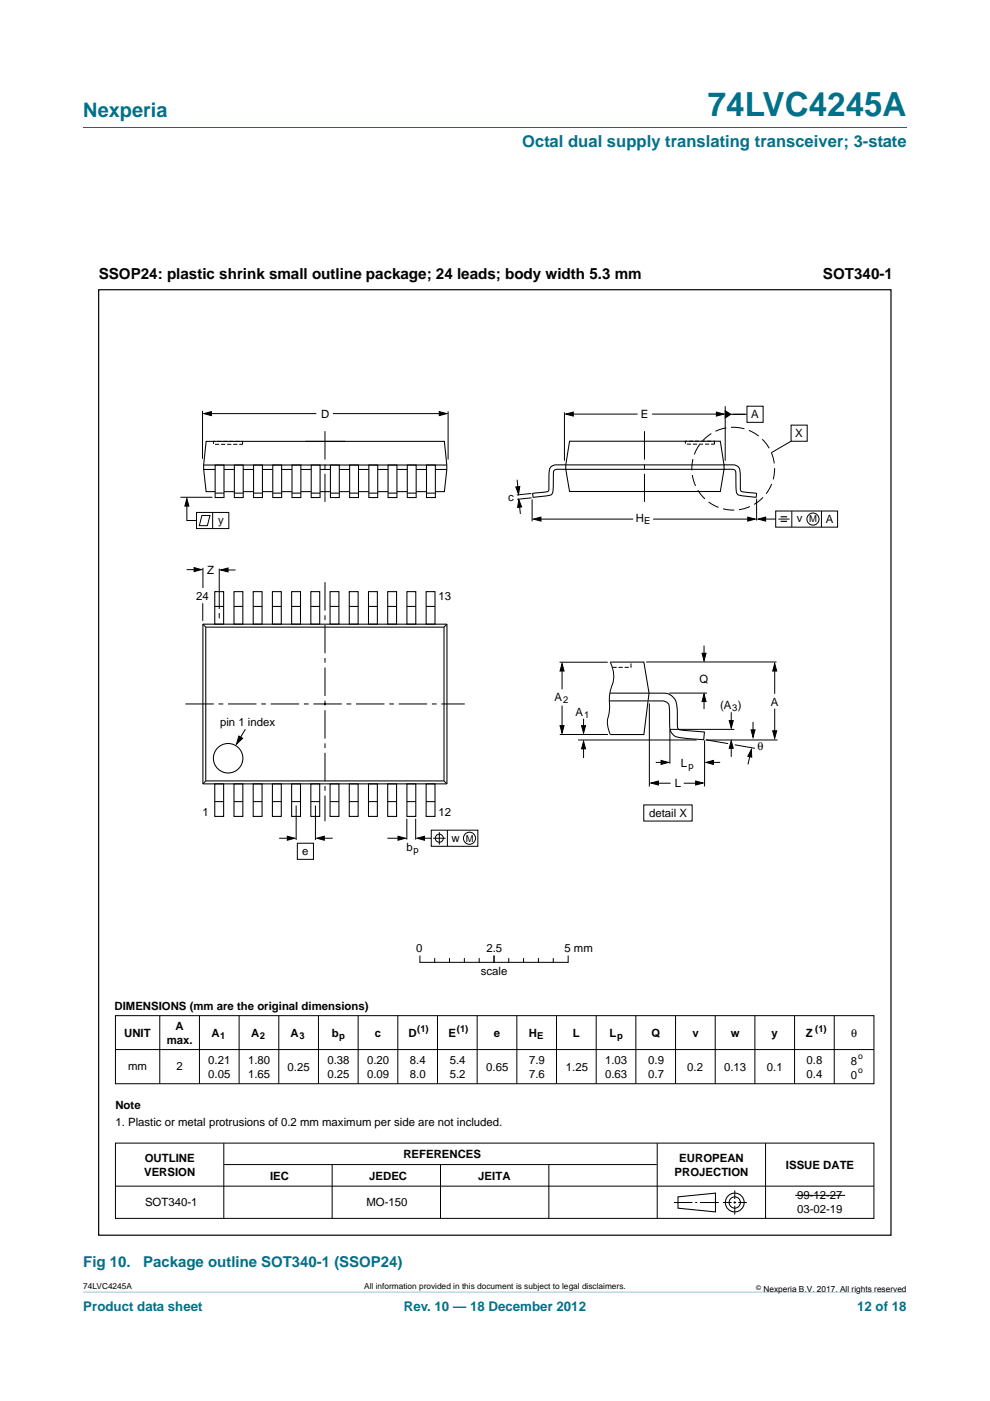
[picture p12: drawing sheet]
<svg xmlns="http://www.w3.org/2000/svg" width="210mm" height="297mm" viewBox="0 0 210 297" stroke-linecap="round" stroke-linejoin="round" font-family="sans-serif">
<path d="M17.7 273.9l174.6 .1z" fill="#00718a"/>
<path d="M17.7 27h174.6" fill="none" stroke="#00718a" stroke-width=".21"/>
<g fill="none" stroke="#000" stroke-width=".21">
<path d="M43 87.1v10.2M44.2 87.7h22.9M70.6 87.7h23.3M95 87.2v10.2M119.7 87.4v10.3M120.7 87.8h14.5M138.3 87.8h14.4M153.8 86.1v11.6M154.4 87.8h4M158.4 86.1h3.5v3.4h-3.5zM167.8 90.1h3.4v3.5h-3.4zM167.8 93.5l-4.2 2.5"/>
<path d="M38.3 105.4h6.8M39.6 106.3v4.1h2.1M41.7 108.6h6.8v3.5h-6.8zM42.8 109.3h1.7l-.5 2.1h-1.7zM45.1 108.6v3.5M109.7 101.7l.2 2.5M110.1 106.5l.3 2.5M112.7 104.6l-3.1 .3M112.8 105.6l-3.1 .3M112.9 105.9v4.6M114 110.1h20.3M138.5 110.1h20.7"/>
<path d="M160.5 105.7v4.6M161.7 110.1h2.8M164.5 108.3h13.2v3.5h-13.2zM165.1 110.1h2.4M167.9 108.3v3.5M174.2 108.3v3.5M39.6 120.8h2.6M43 127.9v3.7M43 120.4v4.3M46.5 120.6v8.5M46.5 130v1.1M47.4 120.8h2.6"/>
<path d="M149.3 136.9v2.4M52 154.6l-1.6 2.8M118.7 140.4h10.2M118.7 155.7h10.3M119.2 141.2v4.9M119.2 149.6v5.1M122.6 156.9h25.1M123.8 158.1v2.6M123.8 152.4v2.5M129.4 140.4a6.6 6.6 0 0 1 .1 6l-.2 1.3a16 16 0 0 1-.5 5.5l.2 1.2 .4 1.3M137 140.4h27.7M137.7 149.1v17.7"/>
<path d="M142 146.9h8M142.1 154.6h13.6M142.1 154.7v7.2M149.3 147.9v2.4M149.4 157v9.8M149.7 156.8l4.7 .9M149.8 156.9h15.1M155.1 151v2.4M155.1 158.1v2.4M155.9 157.9l4.2 .8M159.2 159.5l-.6 2.6M159.7 153.1v2.5"/>
<path d="M164.3 141.7v5.4M164.3 150.2v5.3M59.2 177.7h2.6M62.8 170.8v7.3M63.1 178.8h3.4v3.4h-3.4zM66.9 170.8v7.3M68 177.7h2.6M82.2 177.7h2.8M86.3 173.6v4.4M88.2 173.6v4.4M89.3 177.7h2.2M91.5 176h9.9v3.4h-9.9z"/>
<path d="M91.9 177.7h2.6M93.2 176.4v2.7M94.9 176v3.4M136.5 170.7h10.3v3.4h-10.3zM138.7 166.1h3.5M139.1 161.6h1.7M145 166.1h3.3M150.6 161.6h2.1M24.5 215.3h160.9v14.5h-160.9zM33.9 215.3v14.5M42.3 215.3v14.5M50.7 215.3v14.5"/>
<path d="M59.1 215.3v14.5M67.5 215.3v14.5M76 215.3v14.5M84.4 215.3v14.5M89.1 202.7v1.3M89.1 204h31.3M92.2 203.2v.8M92.8 215.3v14.5M95.3 203.2v.8M98.5 203.2v.8M101.2 215.3v14.5M101.6 203.2v.8"/>
<path d="M104.8 202.7v1.3M107.9 203.2v.8M109.6 215.3v14.5M111.1 203.2v.8M114.2 203.2v.8M117.3 203.2v.8M118 215.3v14.5M120.5 202.7v1.3M126.5 215.3v14.5M134.9 215.3v14.5M143.3 215.3v14.5M151.7 215.3v14.5"/>
<path d="M160.1 215.3v14.5M168.5 215.3v14.5M176.9 215.3v14.5M24.5 222.5h160.8M24.5 251.5h160.9M24.5 242.4h160.9v15.9h-160.9zM47.5 242.4v15.9M47.5 246.9h91.8M70.4 246.9v11.4M93.4 246.9v11.4M116.4 246.9v11.4M139.4 242.4v15.9"/>
<path d="M143 255h3.9M147.5 255h.4M148.5 255h4M153.3 255h1.9M155.6 255h.5M155.8 252.4v1.8M155.8 254.7v.5M155.8 255.7v1.8M156.6 255h1.8M162.4 242.4v15.9M168.7 253.4h10.6"/>
<circle cx="172.4" cy="110.1" r="1.28"/>
<circle cx="93.2" cy="177.7" r=".86"/>
<circle cx="99.6" cy="177.7" r="1.28"/>
</g>
<g fill="none" stroke="#000" stroke-width=".22">
<path d="M43.2 98.6h51.6M43.2 99.5h2.4M45.6 98.6h1.9v6.9h-1.9zM47.5 99.5h2.2M49.7 98.6h1.9v6.9h-1.9zM51.6 99.5h2.2M53.8 98.6h1.9v6.9h-1.9zM55.7 99.5h2.2M57.9 98.6h1.8v6.9h-1.8zM59.7 99.5h2.2M61.9 98.6h1.9v6.9h-1.9zM63.8 99.5h2.2"/>
<path d="M64.8 93.6h29.5l.5 5-.5 5.6h-2M66 98.6h1.9v6.9h-1.9zM67.9 99.5h2.2M70.1 98.6h1.9v6.9h-1.9zM72 99.5h2.2M73.2 93.6h-29.5l-.5 5 .5 5.6h1.9M74.2 98.6h1.8v6.9h-1.8zM76 99.5h2.2M78.2 98.6h1.9v6.9h-1.9zM80.1 99.5h2.2M82.3 98.6h1.9v6.9h-1.9zM84.2 99.5h2.2"/>
<path d="M86.4 98.6h1.9v6.9h-1.9zM88.3 99.5h2.2M90.5 98.6h1.8v6.9h-1.8zM92.3 99.5h2.5M119.9 98.6h33.8M119.9 99.5h33.8M119.9 98.6a4.8 4.8 0 0 0-2.8 .2 2.51 2.51 0 0 0-.7 2.4v.6a3.8 3.8 0 0 1-.2 2.4l-3 .4a.56 .56 0 0 0 0 .8l.8-.1a6.1 6.1 0 0 0 3.1-.6l.2-.8 .1-3.4a.95 .95 0 0 1 .3-.9 .95 .95 0 0 1 1-.1h1.2M120.8 93.5h32l.8 5.1v.9l-.8 4.7h-32l-.8-4.7v-.9zM153.6 98.6a4.8 4.8 0 0 1 2.7 .2 2.51 2.51 0 0 1 .7 2.4v.6a3.8 3.8 0 0 0 .3 2.4l3 .4a.56 .56 0 0 1 0 .8l-.9-.1a6.1 6.1 0 0 1-3.1-.6l-.2-.8v-3.4a.95 .95 0 0 0-.4-.9 .95 .95 0 0 0-1-.1h-1.1M45.6 104.6h1.9M47.5 104.2h2.2M49.7 104.6h1.9"/>
<path d="M51.6 104.2h2.2M53.8 104.6h1.9M55.7 104.2h2.2M57.9 104.6h1.8M59.7 104.2h2.2M61.9 104.6h1.9M63.8 104.2h2.2M66 104.6h1.9M67.9 104.2h2.2M70.1 104.6h1.9M72 104.2h2.2M74.2 104.6h1.8"/>
<path d="M76 104.2h2.2M78.2 104.6h1.9M80.1 104.2h2.2M82.3 104.6h1.9M84.2 104.2h2.2M86.4 104.6h1.9M88.3 104.2h2.2M90.5 104.6h1.8M43 132.3v33.9M43.6 133h50.6M43.6 133v32.6M45.6 125.4h1.8v6.9h-1.8z"/>
<path d="M45.6 128.6h1.8M49.6 125.4h1.9v6.9h-1.9zM49.6 128.6h1.9M53.7 125.4h1.9v6.9h-1.9zM53.7 128.6h1.9M57.8 125.4h1.9v6.9h-1.9zM57.8 128.6h1.9M61.9 125.4h1.8v6.9h-1.8zM61.9 128.6h1.8M65.9 125.4h1.9v6.9h-1.9zM65.9 128.6h1.9M70 125.4h1.9v6.9h-1.9z"/>
<path d="M70 128.6h1.9M74.1 125.4h1.9v6.9h-1.9zM74.1 128.6h1.9M78.2 125.4h1.8v6.9h-1.8zM78.2 128.6h1.8M82.2 125.4h1.9v6.9h-1.9zM82.2 128.6h1.9M86.3 125.4h1.9v6.9h-1.9zM86.3 128.6h1.9M90.4 125.4h1.9v6.9h-1.9zM90.4 128.6h1.9M94.2 133v32.6"/>
<path d="M94.8 132.3h-51.8l.6 .7M94.8 132.3v33.9M94.8 132.3l-.6 .7M129.3 148.6h8.1M129.4 147h8.3M129.4 140.4h7.2l1.1 6.6-1.1 8.7h-7.2M137.7 147h2.3a3 3 0 0 1 3.6 3.2l.1 2.5a2.24 2.24 0 0 0 .4 2l5.3 .5-.2 1.6h-.9a20.2 20.2 0 0 1-5.2-.7 2.9 2.9 0 0 1-1.1-3 9.5 9.5 0 0 0-.3-4 2.74 2.74 0 0 0-2.3-.5h-1.9M43.6 165.6l-.6 .6h51.8M43.6 165.6h50.6M45.6 166.2h1.8v6.9h-1.8zM45.6 170h1.8M49.6 166.2h1.9v6.9h-1.9z"/>
<path d="M49.6 170h1.9M53.7 166.2h1.9v6.9h-1.9zM53.7 170h1.9M57.8 166.2h1.9v6.9h-1.9zM57.8 170h1.9M61.9 166.2h1.8v6.9h-1.8zM61.9 170h1.8M65.9 166.2h1.9v6.9h-1.9zM65.9 170h1.9M70 166.2h1.9v6.9h-1.9zM70 170h1.9M74.1 166.2h1.9v6.9h-1.9z"/>
<path d="M74.1 170h1.9M78.2 166.2h1.8v6.9h-1.8zM78.2 170h1.8M82.2 166.2h1.9v6.9h-1.9zM82.2 170h1.9M86.3 166.2h1.9v6.9h-1.9zM86.3 170h1.9M90.4 166.2h1.9v6.9h-1.9zM90.4 170h1.9M94.2 165.6l.6 .6M143.8 253.8l8-.8v3.9l-8-.7z"/>
<circle cx="48.4" cy="160.8" r="3.1"/>
<circle cx="155.8" cy="255" r="1.99"/>
<circle cx="155.8" cy="255" r="1.2"/>
</g>
<g fill="#000" stroke="#000" stroke-width=".21">
<path d="M43.2 87.7l1.6-.4v.8zM93.2 87.3l1.6 .4-1.6 .4zM120 87.8l1.6-.4v.8zM151.9 87.4l1.6 .4-1.6 .4zM153.8 87.1l1.2 .7-1.2 .8zM39.6 105.7l.5 1.6h-.9zM109.4 103.2h.8l-.2 1.6zM110 105.9l.6 1.6-.8 .1zM113.1 110.1l1.6-.5v.9zM158.6 109.6l1.6 .5-1.6 .4zM160.8 110.1l1.6-.5v.9zM41.2 120.3l1.6 .5-1.6 .4z"/>
<path d="M46.8 120.8l1.6-.4v.9zM148.9 138.5h.9l-.5 1.6zM50.7 156.1l.8 .4-1.3 1.3zM119.2 140.7l.4 1.6h-.8zM118.8 153.9h.8l-.4 1.5zM123.8 157.2l.4 1.6h-.9zM123.3 153.9h.9l-.4 1.5zM149.3 147.2l.5 1.5h-.9zM155.1 157.1l.4 1.5h-.8zM154.7 152.8h.8l-.4 1.6zM159.3 154.7h.8l-.4 1.6zM164.3 140.7l.4 1.6h-.8z"/>
<path d="M163.9 154.9h.8l-.4 1.6zM60.9 177.3l1.6 .4-1.6 .4zM67.2 177.7l1.6-.4v.8zM84.4 177.3l1.6 .4-1.6 .4zM88.5 177.7l1.5-.4v.8zM138.1 166l1.6-.4v.8zM140.2 161.2l1.6 .4-1.6 .5zM147.6 165.6l1.5 .4-1.5 .4zM149.7 161.6l1.6-.4v.9zM159.4 158.9v1.6l-.8-.1z"/>
</g>
<path d="M165.6 109.6h1.3M165.6 110.5h1.3" fill="none" stroke="#000" stroke-width=".24"/>
<path d="M68.9 91.4v15M136.7 91.4v15M68.9 123.4v50.7M39.3 149.3h59.3" fill="none" stroke="#000" stroke-width=".21" stroke-dasharray="6 1 1 1" stroke-linecap="butt"/>
<circle cx="155.5" cy="99.4" r="8.8" fill="none" stroke="#000" stroke-width=".21" stroke-dasharray="2.4 1" stroke-linecap="butt"/>
<path d="M45.3 93.6h6.2v.6h-6.2zM145.4 93.5h6.1v.7h-6.1zM129.9 141.5h3.9v-1.1" fill="none" stroke="#000" stroke-width=".21" stroke-dasharray=".9 .4" stroke-linecap="butt"/>
<path d="M20.9 61.4h168.1v200.5h-168.1z" fill="none" stroke="#000" stroke-width=".25"/>
<text font-size="7" fill="#00718a" x="150.1" y="24.6">74LVC4245A</text>
<text font-size="4.2" fill="#00718a" x="17.7" y="24.9">Nexperia</text>
<text font-size="3.5" fill="#00718a" x="110.8" y="31.1">Octal dual supply translating transceiver; 3-state</text>
<g font-size="3.2">
<text x="20.9" y="59.1">SSOP24: plastic shrink small outline package; 24 leads; body width 5.3 mm</text>
<text x="174.6" y="59.1">SOT340-1</text>
</g>
<g font-size="3.2" fill="#00718a">
<text x="17.7" y="268.6">Fig 10.</text>
<text x="30.4" y="268.6">Package outline SOT340-1 (SSOP24)</text>
</g>
<g font-size="2.8" fill="#00718a">
<text x="17.7" y="277.9">Product data sheet</text>
<text x="85.6" y="277.9">Rev. 10 — 18 December 2012</text>
<text x="181.8" y="277.9">12 of 18</text>
</g>
<g font-size="2.4">
<text x="68.1" y="88.6">D</text>
<text x="135.9" y="88.7">E</text>
<text x="159.3" y="88.7">A</text>
<text x="168.7" y="92.7">X</text>
<text x="107.8" y="106.3">c</text>
<text x="46.3" y="111.1">y</text>
<text x="134.8" y="110.7">H</text>
<text x="169" y="110.8">v</text>
<text x="175.1" y="110.9">A</text>
<text x="44" y="121.7">Z</text>
<text x="41.6" y="127.1">24</text>
<text x="93" y="127.1">13</text>
<text x="117.6" y="148.6">A</text>
<text x="148.4" y="144.9">Q</text>
<text x="163.5" y="149.6">A</text>
<text x="46.7" y="153.9">pin 1 index</text>
<text x="122.1" y="151.7">A</text>
<text x="152.7" y="150.3">(A )</text>
<text x="160.7" y="159.1">θ</text>
<text x="143.1" y="166.9">L</text>
<text x="144.4" y="162.7">L</text>
<text x="43" y="173.1">1</text>
<text x="93" y="173.1">12</text>
<text x="137.7" y="173.2">detail X</text>
<text x="95.8" y="178.4">w</text>
<text x="64.1" y="181.2">e</text>
<text x="86.2" y="180.3">b</text>
<text x="88.3" y="201.9">0</text>
<text x="103.2" y="201.9">2.5</text>
<text x="119.7" y="201.9">5 mm</text>
<text x="102" y="206.8">scale</text>
<text x="24.3" y="214.2">DIMENSIONS (mm are the original dimensions)</text>
<text x="26.3" y="219.9">UNIT</text>
<text x="35.4" y="221.3">max.</text>
<text x="37.2" y="218.4">A</text>
<text x="44.9" y="219.9">A</text>
<text x="53.3" y="219.9">A</text>
<text x="61.6" y="219.9">A</text>
<text x="70.4" y="219.9">b</text>
<text x="79.5" y="219.9">c</text>
<text x="86.6" y="219.9">D</text>
<text x="95.1" y="219.9">E</text>
<text x="104.8" y="219.9">e</text>
<text x="112.2" y="219.9">H</text>
<text x="121.5" y="219.9">L</text>
<text x="129.3" y="219.9">L</text>
<text x="138.2" y="219.9">Q</text>
<text x="146.8" y="219.9">v</text>
<text x="155" y="219.9">w</text>
<text x="163.7" y="219.9">y</text>
<text x="170.9" y="219.9">Z</text>
<text x="180.5" y="219.9">θ</text>
<text x="27.2" y="226.8">mm</text>
<text x="37.5" y="227">2</text>
<text x="44.2" y="225.5">0.21</text>
<text x="52.6" y="225.5">1.80</text>
<text x="61" y="227.1">0.25</text>
<text x="69.4" y="225.5">0.38</text>
<text x="77.9" y="225.5">0.20</text>
<text x="87" y="225.5">8.4</text>
<text x="95.4" y="225.5">5.4</text>
<text x="103.1" y="227">0.65</text>
<text x="112.2" y="225.5">7.9</text>
<text x="120" y="227">1.25</text>
<text x="128.3" y="225.5">1.03</text>
<text x="137.5" y="225.5">0.9</text>
<text x="145.8" y="227">0.2</text>
<text x="153.6" y="227">0.13</text>
<text x="162.7" y="227">0.1</text>
<text x="171.1" y="225.5">0.8</text>
<text x="180.5" y="225.7">8</text>
<text x="44.2" y="228.5">0.05</text>
<text x="52.6" y="228.5">1.65</text>
<text x="69.4" y="228.5">0.25</text>
<text x="77.9" y="228.5">0.09</text>
<text x="87" y="228.5">8.0</text>
<text x="95.4" y="228.5">5.2</text>
<text x="112.2" y="228.5">7.6</text>
<text x="128.3" y="228.5">0.63</text>
<text x="137.5" y="228.5">0.7</text>
<text x="171.1" y="228.5">0.4</text>
<text x="180.5" y="228.7">0</text>
<text x="24.5" y="235">Note</text>
<text x="24.5" y="238.7">1. Plastic or metal protrusions of 0.2 mm maximum per side are not included.</text>
<text x="85.5" y="245.6">REFERENCES</text>
<text x="30.6" y="249.3">VERSION</text>
<text x="30.7" y="246.3">OUTLINE</text>
<text x="57.3" y="250.2">IEC</text>
<text x="78.3" y="250.2">JEDEC</text>
<text x="101.5" y="250.2">JEITA</text>
<text x="143.1" y="249.3">PROJECTION</text>
<text x="144.1" y="246.3">EUROPEAN</text>
<text x="166.7" y="247.8">ISSUE DATE</text>
<text x="30.8" y="255.8">SOT340-1</text>
<text x="77.7" y="255.8">MO-150</text>
<text x="169.1" y="254.3">99-12-27</text>
<text x="169.1" y="257.2">03-02-19</text>
</g>
<g font-size="2">
<text x="136.6" y="111.1">E</text>
<text x="171.6" y="110.8">M</text>
<text x="119.4" y="149.1">2</text>
<text x="123.9" y="152.2">1</text>
<text x="155.3" y="150.7">3</text>
<text x="146" y="163.1">p</text>
<text x="98.8" y="178.4">M</text>
<text x="87.7" y="180.8">p</text>
<text x="46.7" y="220.3">1</text>
<text x="55.1" y="220.3">2</text>
<text x="63.5" y="220.3">3</text>
<text x="71.9" y="220.3">p</text>
<text x="88.5" y="218.9">(1)</text>
<text x="96.9" y="218.9">(1)</text>
<text x="113.9" y="220.3">E</text>
<text x="130.9" y="220.3">p</text>
<text x="172.9" y="218.9">(1)</text>
</g>
<g font-size="1.8">
<text x="182" y="224.5">o</text>
<text x="182" y="227.5">o</text>
<text x="17.7" y="273.3">74LVC4245A</text>
<text x="77.2" y="273.3">All information provided in this document is subject to legal disclaimers.</text>
<text x="161.9" y="273.9">Nexperia B.V. 2017. All rights reserved</text>
</g>
<text font-size="1.4" x="160.4" y="273.4">©</text>
</svg>
